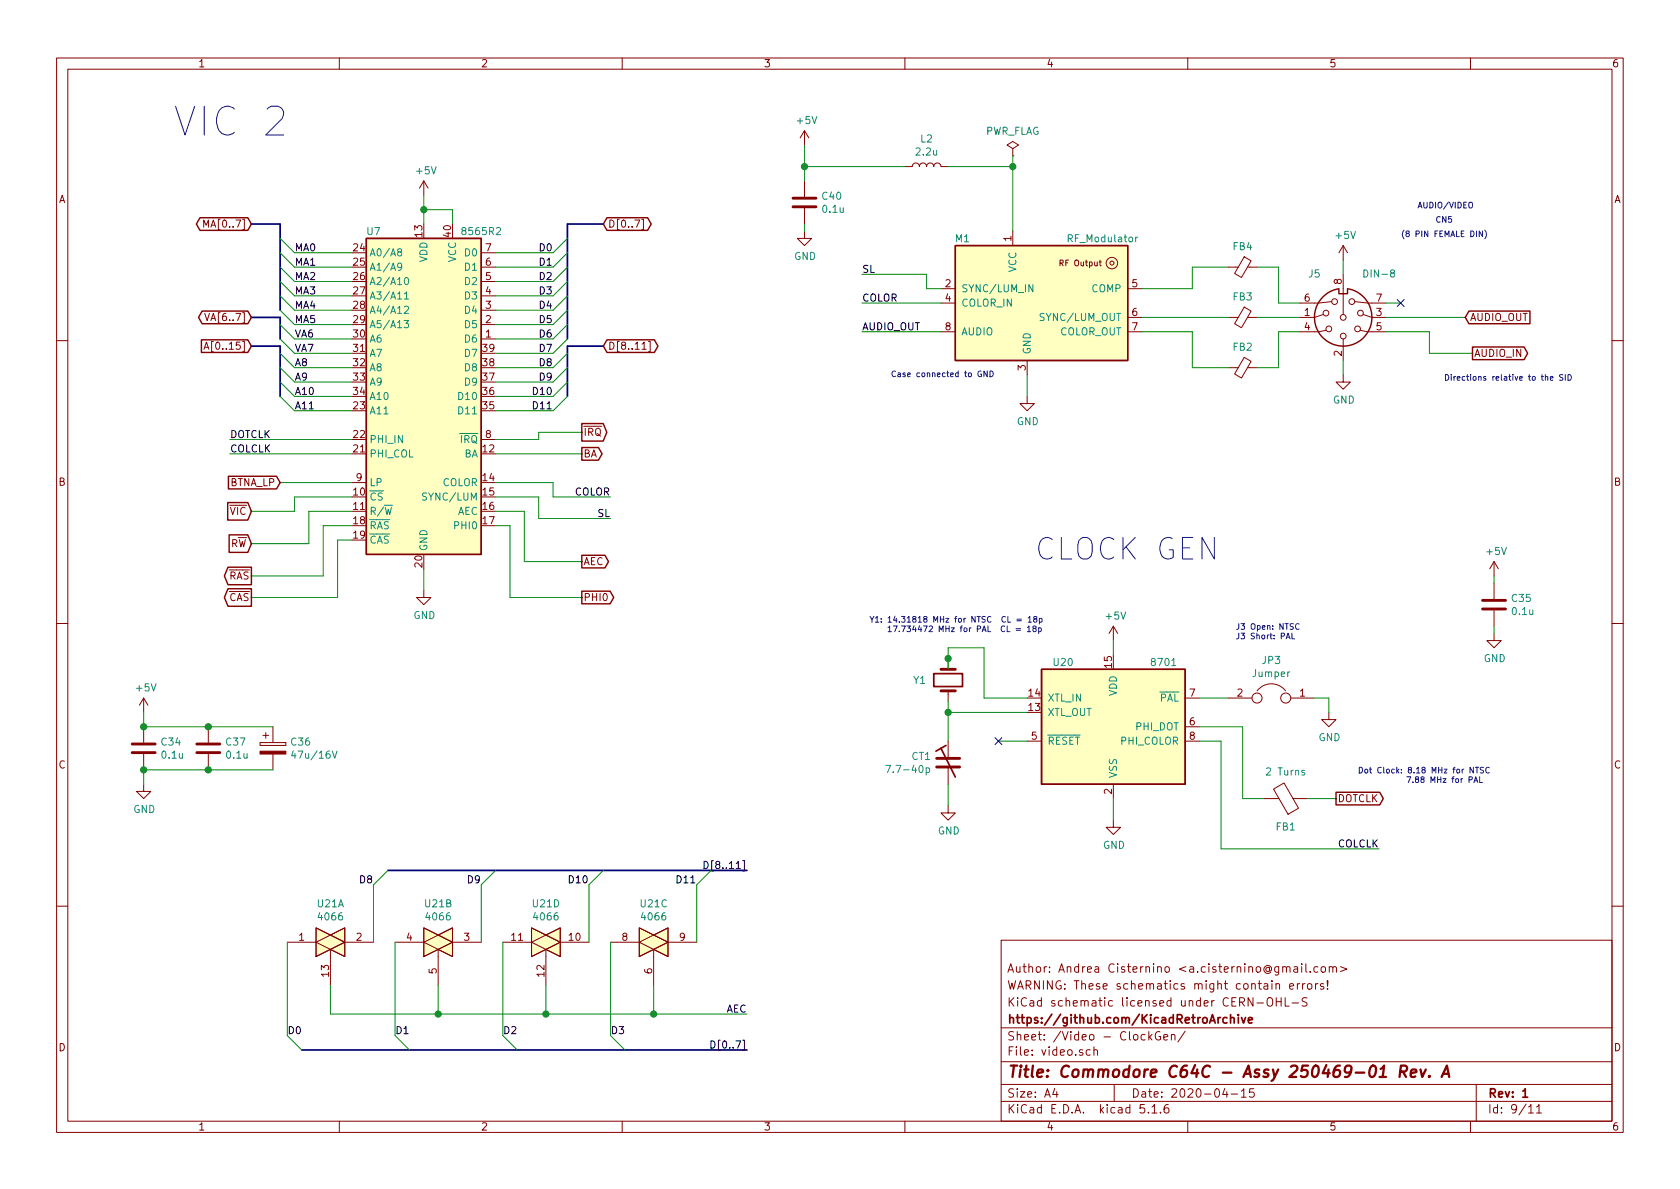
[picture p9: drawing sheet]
<svg xmlns="http://www.w3.org/2000/svg" width="297mm" height="210mm" viewBox="0 0 297 210" stroke-linecap="round" stroke-linejoin="round" font-family="sans-serif">
<g fill="none" stroke="#840000" stroke-width=".18">
<path d="M10 10.3h277v189.9h-277zM12 12.2h273v186.1h-273zM60 10.3v1.9M110 10.3v1.9M160 10.3v1.9M210 10.3v1.9M260 10.3v1.9M74.9 32l-.7 1.3M74.9 32v2.5M74.9 32l.8 1.3M113.5 38.8h.3v1.8h-.3M142.2 23.1v2.5"/>
<path d="M142.2 32v2.8M142.2 36.8v2.8M142.2 23.1l-.7 1.3M142.2 23.1l.8 1.3M160 29.5h1.3a.63 .63 0 0 1 .6-.7 .63 .63 0 0 1 .7 .7 .63 .63 0 0 1 .6-.7 .63 .63 0 0 1 .6 .7 .63 .63 0 0 1 .7-.7 .63 .63 0 0 1 .6 .7 .63 .63 0 0 1 .6-.7 .63 .63 0 0 1 .7 .7h1.2M179.1 26.3l1-.7-1-.6-1 .6 1 .7v1.3M179.1 27.6h.1M36 40.2v-1.3l.4 .9 .5-.9v1.3M36.2 55.4l.4 1.3 .4-1.3M85.1 47.2h2.5M85.1 59.9h2.5M85.1 57.4h2.5"/>
<path d="M85.1 54.9h2.5M85.1 52.3h2.5M85.1 49.8h2.5M85.1 44.7h2.5M142.2 40.9v1.3h1.3l-1.3 1.2-1.2-1.2h1.2M166.4 58.7h2.5M166.4 53.6h2.5M166.4 51h2.5M179.1 40.9v2.5M194.3 46.3h.4M194.5 46v.9l.2 .1M199.4 56.1h2.5"/>
<path d="M199.4 58.7h2.5M199.4 51h2.5M217.2 56.1h1.7M217.2 47.2h1.7M220 54.3l1.2 .7-1.7 3-1.2-.8zM220 45.4l1.2 .7-1.7 3-1.2-.7zM220.6 56.1h1.6M220.6 47.2h1.6M233.9 55.6l-1.5 .5h-2.5M234.4 58.4l-1.2 .3h-3.3M235.5 53.3l-2.3 .3h-3.3M237.5 43.4l-.8 1.3"/>
<path d="M237.5 43.4v2.6M237.5 48.5v7.1M237.5 59.9v3.8M237.5 43.4l.8 1.3M239.5 53.3l2.3 .3h3.3M240.5 58.4l1.3 .3h3.3M241 55.6l1.6 .5h2.5M10 60.2h2M36.1 61.8l.4-1.3 .4 1.3M36.2 61.4h.6M85.1 77.7h2.5M113.5 61.8h.7"/>
<path d="M114.7 60.4h.3v1.8h-.3M181.6 70.1v1.3h1.3l-1.3 1.2-1.3-1.2h1.3M181.6 63.7v2.6M217.2 65h1.7M220 63.2l1.2 .7-1.7 2.9-1.2-.7zM220.6 65h1.6M237.5 66.3v1.3h1.3l-1.3 1.2-1.3-1.2h1.3M285 60.2h2M62.2 85.3h2.6M264.2 99.3l-.8 1.3M264.2 99.3v2.5M264.2 99.3l.7 1.3"/>
<path d="M10 110.3h2M74.9 104.4v1.3h1.3l-1.3 1.2-1.2-1.2h1.2M167.6 116.5v1.9M196.8 110.7l-.7 1.3M196.8 110.7v2.6M196.8 110.7l.8 1.3M264.2 112v1.3h1.2l-1.2 1.2-1.3-1.2h1.3M264.2 103.1v2.8M264.2 107.9v2.8M285 110.3h2M25.4 138.7v1.2h1.3l-1.3 1.3-1.3-1.3h1.3M25.4 123.4v2.6"/>
<path d="M25.4 128.5v2.8M25.4 133.3v2.8M25.4 123.4l-.8 1.3M25.4 123.4l.8 1.3M36.8 128.5v2.8M36.8 133.3v2.8M46 131.3h4.5v.5h-4.5zM46.5 130h1M47 129.5v1.1M48.3 128.5v2.8M48.3 133.3v2.8M167.6 122.2v1.9"/>
<path d="M167.6 131.1v3M167.6 135.6v3.1M181.6 131.1h2.5M196.8 138.7v2.5M209.5 131.1h2.6M209.5 128.5h2.6M209.5 123.4h2.6M217.2 123.4h4.2M222.3 122.2a3.2 3.2 0 0 1 5 0M225.2 139.5l1.8-1.1 2.6 4.5-1.9 1.1zM228.2 123.4h4.2M234.9 126v1.2h1.3l-1.3 1.3-1.2-1.3h1.2"/>
<path d="M167.6 142.5v1.3h1.3l-1.3 1.2-1.2-1.2h1.2M196.8 145v1.3h1.3l-1.3 1.3-1.2-1.3h1.2M223.5 141.2h2.6M228.6 141.2h2.5M10 160.2h2M50.8 166.6h5.1M55.9 166.6l5.1-2.5v5.1zM55.9 164.1l5.1 2.5-5.1 2.6zM58.4 167.9v6.3M61 166.6h5M69.8 166.6h5.1M74.9 166.6l5.1-2.5v5.1z"/>
<path d="M74.9 164.1l5.1 2.5-5.1 2.6zM77.5 167.9v6.3M80 166.6h5.1M88.9 166.6h5.1M94 166.6l5.1-2.5v5.1zM94 164.1l5.1 2.5-5.1 2.6zM96.5 167.9v6.3M99.1 166.6h5M107.9 166.6h5.1M113 166.6l5.1-2.5v5.1zM113 164.1l5.1 2.5-5.1 2.6zM115.6 167.9v6.3"/>
<path d="M118.1 166.6h5.1M177 166.3h108v32h-108zM222.2 177.4h1.2M224.2 176.5a.5 .5 0 0 1 .6 0 .5 .5 0 0 1 .2 .4v.5a.5 .5 0 0 1-.5 .5 .5 .5 0 0 1-.5-.5v-.5zM225.6 174.1l.2-.2 .4 .1v.9M225.7 176.4v1.5M225.7 177.1h.8M226.5 176.4v1.5M227.2 176.4v1.5h.7M227.5 171.1l.2-.2 .3 .1 .1 .9M228 174.4l.7-.1v-.3l-.5-.1-.2 .2 .1 .7h.6M228.4 177.4h1.2"/>
<path d="M228.8 171h.6v.9M229.4 173.9v1M229.4 171.3l-.4 .1-.3 .2 .3 .3h.4M229.8 173.9l-.4 .2v.1M230.1 170.4v.2M230.1 170.9v1M230.3 173.9v1M230.7 173.9l-.4 .3M230.9 170.4v1.3l.2 .2M231.1 176.5l-.6-.1-.3 .3 .1 .3 .7 .4v.4a.62 .62 0 0 1-.8 0M231.2 174.1l.2-.2 .5 .2v.7l-.3 .1-.4-.1zM231.6 171.8v.1"/>
<path d="M232.6 173.9v1M233 173.9l-.4 .3M233 171l-.4-.1-.3 .3 .1 .7h.6M233.7 171.1l.2-.2 .4 .2 .1 .5-.2 .3h-.3l-.2-.1zM234 174l-.3-.1-.2 .2v.3l.5 .1v.3h-.5M234.7 174.8v.1M234.7 173.4v1M235 171.1l.1-.1a.37 .37 0 0 1 .6 .1v.8M235 170.9v1M235.7 171.1l.2-.2 .3 .1 .1 .9M237 170.9l1.2 .5-1.2 .4M285 160.2h2"/>
<path d="M60 198.3v1.9M110 198.3v1.9M160 198.3v1.9M177 194.8h108M177 191.8h108M177 187.8h108M177 181.8h108M186.5 192.5l-.4 1h1M186.8 193v1M192.8 185.7l-.5-.1-.3 .3 .1 .6 .2 .1 .5-.1M193.4 185.7h.1a.37 .37 0 0 1 .6 .1v.8M193.4 185.1v1.5"/>
<path d="M197 191.8v3M202.3 195.3h-.7l-.1 .7 .3-.1 .5 .1 .1 .2-.1 .5-.2 .1-.6-.1M203 196.7v.1M203.1 182.4v1.5M203.3 183.4l.4 .5M203.7 195.8l.4-.5v1.5M203.7 196.8h.8M203.7 182.9l-.6 .6M205.1 182.5a.73 .73 0 0 0-.9 .5 .73 .73 0 0 0 .5 .9l.5-.1v-.5h-.3M205.2 196.7v.1M205.8 183.4l.7-.1-.1-.3-.4-.1-.2 .2v.7h.6M206.6 195.3a.62 .62 0 0 0-.8 .7l.1 .7 .2 .1 .5-.1 .1-.5-.1-.2-.5-.1-.3 .3"/>
<path d="M207.1 183.1l.2-.2 .4 .1v.9M207.1 182.9v1M209.5 182.3l-1.2 2M210 198.3v1.9M216.6 192.5l-.4 1h.9M216.9 193v1M217.7 193.5h1.1M219.5 193l.4-.5v1.5M219.5 194h.8M221.7 192.5h-.7l-.1 .7 .2-.1 .5 .1 .2 .2-.1 .5-.2 .1-.6-.1M260 198.3v1.9M261 191.8v6.5"/>
<path d="M270.3 195.8l.4-.5v1.5M270.3 196.8h.8M271.7 195.8l.4-.5v1.5M271.7 196.8h.8"/>
<circle cx="196.6" cy="46.5" r="1.02"/>
<circle cx="196.6" cy="46.5" r=".36"/>
<circle cx="234.4" cy="55.4" r=".51"/>
<circle cx="235" cy="58.2" r=".51"/>
<circle cx="236" cy="53.3" r=".51"/>
<circle cx="237.5" cy="59.4" r=".51"/>
<circle cx="237.5" cy="56.1" r=".51"/>
<circle cx="239" cy="53.3" r=".51"/>
<circle cx="240" cy="58.2" r=".51"/>
<circle cx="240.5" cy="55.4" r=".51"/>
<circle cx="222.2" cy="123.4" r=".89"/>
<circle cx="227.3" cy="123.4" r=".89"/>
</g>
<path d="M165.1 119.1h5.1v2.3h-5.1zM166.4 132.3l2.5 5.1M167.3 131.8l-1.8 1M217.6 179.4v1.5M218.9 179.4v.2M218.9 179.9v1M219.5 179.9l.4 1 .3-1M216.9 180l-.4-.1-.3 .3 .2 .6h.5M217.6 180.1l.2-.2 .4 .1v.9M220.7 180.4l.7-.1v-.3l-.5-.1-.2 .2 .1 .7h.6M269.2 193l.5-.5v1.5M269.2 194h.9" fill="none" stroke="#840000" stroke-width=".3"/>
<path d="M243.9 190.4h1.2M244.1 189l.6-.6-.2 2M247.6 189.5h.7a.56 .56 0 0 0 .5-.5 .56 .56 0 0 0-.3-.6h-.8l-.3 2M248.1 189.5l.5 .9M249.5 189.8l.9-.2v-.4l-.6-.1-.3 .3v.9l.2 .1 .5-.1M251.2 189.1l.3 1.3 .6-1.3M252.7 190.3v.1l-.1-.1h.1v.1M254.9 190.4l.9-2 .4 2M255.2 189.9h.9" fill="none" stroke="#840000" stroke-width=".41"/>
<path d="M140.2 36.6h4.1M140.2 35h4.1M166.4 118.4h2.5M262.1 107.7h4.1M262.1 106.2h4.1M23.4 133.1h4M23.4 131.6h4M34.8 133.1h4.1M34.8 131.6h4.1M165.6 135.6h4.1M165.6 134.1h4.1M166.4 122.2h2.5" fill="none" stroke="#840000" stroke-width=".51"/>
<g fill="none" stroke="#008484" stroke-width=".18">
<path d="M70.5 44.5l-.1-.1v-.3l.1-.1 .4 .1 .1 .3-.6 .2-.1 .2v.2l.2 .3 .4-.1 .1-.2v-.4l-.2-.1M71 47.1l-.2 .2h-.3l-.2-.2 .1-.4 .1-.2h.3l.2 .3a.97 .97 0 0 1-.2 .9l-.4 .1M71.5 56.7h.7l-.4 .5 .4 .1v.5l-.2 .2-.5-.2M71.5 52l.4-.4v1.3M71.5 54.3l.5-.2 .2 .2v.2v.2l-.7 .7h.7M71.5 52.9h.7M71.6 49.2l.2-.1a.67 .67 0 0 1 .5 .6 .67 .67 0 0 1-.5 .6l-.3-.4zM182.6 50.3v1.3l-.7-1.3v1.3M184.6 55.5l-.5-.1-.2 .1v.4l.6 .3 .1 .3-.2 .2-.5-.1M201.2 41.9l-.4 .3M67.9 89.4h1.5M75.4 87.2h-.5l-.1 .1v.3l.5 .3 .1 .3-.2 .2h-.5"/>
<path d="M51.8 132.8l-.2 .8h.7M58.8 132.8l.4 1.3 .4-1.3M156.6 135.4h.9l-.6 1.2M163.8 135.8h.3l.3 .2-.2 .6h-.4M230.6 136.3l-.2-.1-.3 .2 .1 .2 .4 .1v.3h-.5"/>
</g>
<g fill="#ffffc2" stroke="#ffffc2" stroke-width=".18">
<path d="M184.1 118.4h25.4v20.3h-25.4z"/>
<path d="M55.9 166.6l5.1-2.5v5.1z"/>
<path d="M55.9 164.1l5.1 2.5-5.1 2.6z"/>
<path d="M74.9 166.6l5.1-2.5v5.1z"/>
<path d="M74.9 164.1l5.1 2.5-5.1 2.6z"/>
<path d="M113 166.6l5.1-2.5v5.1z"/>
<path d="M113 164.1l5.1 2.5-5.1 2.6z"/>
<path d="M94 166.6l5.1-2.5v5.1z"/>
<path d="M94 164.1l5.1 2.5-5.1 2.6z"/>
<path d="M64.8 42.2h20.3v55.8h-20.3z"/>
<path d="M168.9 43.4h30.5v20.3h-30.5z"/>
</g>
<g fill="none" stroke="#840000" stroke-width=".25">
<path d="M35.4 38.5h8.4l.6 1.1-.6 1.1h-8.4l-.7-1.1zM107.3 38.5h7.2l.6 1.1-.6 1.1h-7.2l-.6-1.1zM35.7 55h8.1l.6 1.1-.6 1.1h-8.1l-.6-1.1zM64.8 42.2h20.3v55.8h-20.3zM168.9 43.4h30.5v20.3h-30.5zM236.7 51a5.1 5.1 0 0 0-3.5 7.9 5.1 5.1 0 0 0 8.6 0 5.1 5.1 0 0 0-3.5-7.9M236.7 51.2v.7h1.6v-.7M259.7 55h10.8v2.2h-10.8l-.6-1.1zM35.6 60.1h8.2l.6 1.1-.6 1.1h-8.2zM102.9 74.9h3.8l.6 1.5-.6 1.6h-3.8zM102.9 79.1h2.9l.7 1.2-.7 1.1h-2.9zM107.3 60.1h8.4l.6 1.1-.6 1.1h-8.4l-.6-1.1z"/>
<path d="M260.3 61.4h9.2l.6 1.1-.6 1.1h-9.2zM40.3 88.9h3.5l.6 1.5-.6 1.6h-3.5zM40.4 84.2h8.5l.6 1.1-.6 1.2h-8.5zM40.5 94.6h3.3l.6 1.5-.6 1.6h-3.3zM102.9 98.2h4.1l.6 1.1-.6 1.1h-4.1zM40.3 100.3h4.1v3.1h-4.1l-.6-1.6zM40.3 104.1h4.1v3.1h-4.1l-.6-1.5zM102.9 104.5h5l.6 1.2-.6 1.1h-5zM184.1 118.4h25.4v20.3h-25.4zM236.2 140.1h7.7l.7 1.1-.7 1.1h-7.7z"/>
</g>
<path d="M46 132.8h4.5v.5h-4.5z" fill="#840000" stroke="#840000" stroke-width=".18"/>
<path d="M44.4 39.6h5.1v15.3M106.7 39.6h-6.4v20.3M44.4 56.1h5.1v3.8M44.4 61.2h5.1v8.9M106.7 61.2h-6.4v8.9M68.6 153.9h63.5M53.3 185.7h78.8" fill="none" stroke="#000084" stroke-width=".3"/>
<g fill="none" stroke="#008400" stroke-width=".18">
<path d="M74.9 34.5v5.1M74.9 37.1h5.1v2.5M142.2 25.6v6.4M142.2 39.6v1.3M142.2 29.5h17.8M167.6 29.5h11.5M179.1 27.6v13.3M49.5 44.7l2.6 2.5h10.1M49.5 59.9l2.6 2.6h10.1M49.5 57.4l2.6 2.5h10.1M49.5 42.2l2.6 2.5h10.1M49.5 47.2l2.6 2.6h10.1"/>
<path d="M49.5 49.8l2.6 2.5h10.1M49.5 52.3l2.6 2.6h10.1M49.5 54.9l2.6 2.5h10.1M100.3 44.7l-2.5 2.5h-10.2M100.3 59.9l-2.5 2.6h-10.2M100.3 57.4l-2.5 2.5h-10.2M100.3 42.2l-2.5 2.5h-10.2M100.3 47.2l-2.5 2.6h-10.2M100.3 49.8l-2.5 2.5h-10.2M100.3 52.3l-2.5 2.6h-10.2M100.3 54.9l-2.5 2.5h-10.2M152.4 48.5h11.4v2.5h2.6"/>
<path d="M152.4 53.6h14M152.4 58.7h14M201.9 56.1h15.3M201.9 58.7h8.9v6.3h6.4M217.2 47.2h-6.4v3.8h-8.9M222.2 47.2h3.9v6.4h3.8M222.2 56.1h7.7M229.9 58.7h-3.8v6.3h-3.9M237.5 46v2.5M245.1 53.6h2.5M245.1 56.1h14M245.1 58.7h7.6v3.8h7.6"/>
<path d="M40.6 77.7h21.6M49.5 62.5l2.6 2.5h10.1M49.5 70.1l2.6 2.5h10.1M49.5 65l2.6 2.6h10.1M49.5 67.6l2.6 2.5h10.1M100.3 62.5l-2.5 2.5h-10.2M100.3 70.1l-2.5 2.5h-10.2M100.3 65l-2.5 2.6h-10.2M100.3 67.6l-2.5 2.5h-10.2M102.9 76.4h-7.7v1.3h-7.6M181.6 66.3v3.8M237.5 63.7v2.6"/>
<path d="M40.6 80.3h21.6M49.5 85.3h12.7M62.2 95.5h-2.5v10.2h-15.3M62.2 87.9h-10.1v2.5h-7.7M62.2 90.4h-7.6v5.7h-10.2M62.2 93h-5.1v8.8h-12.7M87.6 85.3h10.2v2.6h10.1M87.6 90.4h5.1v8.9h10.2M87.6 93h2.6v12.7h12.7M87.6 87.9h7.6v3.8h12.7M87.6 80.3h15.3M74.9 100.6v3.8"/>
<path d="M167.6 118.4v-3.9h6.4v8.9h7.6M196.8 113.3v2.5M264.2 101.8v1.3M264.2 110.7v1.3M25.4 126v2.5h22.9M48.3 136.1h-22.9v2.6M167.6 124.1v7M167.6 138.7v3.8M167.6 126h14M176.5 131.1h5.1M212.1 131.1h3.8v19h27.9M212.1 128.5h7.6v12.7h3.8"/>
<path d="M212.1 123.4h5.1M232.4 123.4h2.5v2.6M68.6 153.9l-2.6 2.6v10.1M87.6 153.9l-2.5 2.6v10.1M106.7 153.9l-2.6 2.6v10.1M125.7 153.9l-2.5 2.6v10.1M196.8 141.2v3.8M231.1 141.2h5.1M50.8 166.6v16.5l2.5 2.6M58.4 174.2v5.1h73.7M69.8 166.6v16.5l2.6 2.6M77.5 174.2v5.1"/>
<path d="M88.9 166.6v16.5l2.5 2.6M96.5 174.2v5.1M107.9 166.6v16.5l2.6 2.6M115.6 174.2v5.1"/>
</g>
<path d="M124.5 152.3a.64 .64 0 0 1 .7 .7 .64 .64 0 0 1-.7 .6zM125.7 184.1a.64 .64 0 0 1 .7 .6 .64 .64 0 0 1-.7 .6z" fill="none" stroke="#000" stroke-width=".18"/>
<g fill="none" stroke="#0000c2" stroke-width=".18">
<path d="M259.7 35.9l.2-.1 .4 .1v.5l-.1 .3-.3 .1-.2-.2zM262.1 40.8v1.1l-.6-1.1v1.1M262.5 40.7a1.13 1.13 0 0 1 0 1.5M158.3 65.7a.46 .46 0 0 0-.6 .4 .46 .46 0 0 0 .6 .4M158.8 66h.4v.6M159.2 66.2l-.5 .2 .2 .2h.3M175 65.6a.51 .51 0 0 1 .6 .5 .51 .51 0 0 1-.6 .5zM273.2 66.7l.4-.1 .1 .7M274.1 66.9l.5-.1-.1-.2h-.3l-.1 .1v.5h.4M276.3 66.3h-.5a.42 .42 0 0 0 .5 .5l-.1 .4h-.5M276.8 66.2v1.1M277.2 66.2a.51 .51 0 0 1 .6 .5 .51 .51 0 0 1-.6 .6z"/>
<path d="M177.6 110.8a.47 .47 0 0 0-.6 .4 .47 .47 0 0 0 .6 .5v-.1M178.1 110.7v1h.5M178.2 109v1h.5M179.7 111.2h.7M179.7 111.4h.7M179.8 109.5h.8M179.8 109.8h.8M181.7 111l.2-.3v1M181.7 111.7h.5M181.8 109.3l.3-.3v1M181.8 110h.6M182.8 111.1l-.2-.2 .1-.1h.5v.2l-.6 .3 .2 .4h.2l.2-.2v-.2l-.2-.2"/>
<path d="M183 109.4l-.2-.2v-.1h.5l-.1 .3-.4 .2v.3l.2 .1h.2l.1-.2-.1-.4M183.6 111.1l.3-.1 .2 .2-.1 .5h-.4M183.6 111v1M183.8 109.4l.3-.1 .2 .2-.1 .5h-.4M183.8 109.3v1.1M227.4 113l.3-1 .4 1M227.5 112.7h.5M228.4 112v1h.5M229.7 110.4a.46 .46 0 0 0-.6 .4 .46 .46 0 0 0 .6 .4M256.7 137.7h.4M257.1 137.4l-.3 .1v.9M257.4 137.8l.2-.1 .3 .1-.1 .5h-.4z"/>
<path d="M258.3 137.7v.7M258.6 137.7l-.3 .2M259.7 137.9l.5-.1 .1-.4h-.6v1M260.5 135.7v1l-.6-1v1M260.6 138.4l.3-1 .4 1M260.7 138.1h.5M260.9 135.7h.5M261.1 135.7v1M261.6 137.4v1h.5M262.3 135.7l-.5 .1a.42 .42 0 0 0 .5 .5l-.1 .3h-.5M263.3 135.8a.46 .46 0 0 0-.6 .4 .46 .46 0 0 0 .6 .4"/>
</g>
<g fill="#008400" stroke="#008400" stroke-width=".25">
<circle cx="142.2" cy="29.5" r=".51"/>
<circle cx="77.5" cy="179.3" r=".51"/>
<circle cx="74.9" cy="37.1" r=".51"/>
<circle cx="96.5" cy="179.3" r=".51"/>
<circle cx="115.6" cy="179.3" r=".51"/>
<circle cx="25.4" cy="128.5" r=".51"/>
<circle cx="36.8" cy="128.5" r=".51"/>
<circle cx="167.6" cy="126" r=".51"/>
<circle cx="179.1" cy="29.5" r=".51"/>
<circle cx="25.4" cy="136.1" r=".51"/>
<circle cx="36.8" cy="136.1" r=".51"/>
<circle cx="167.6" cy="116.5" r=".51"/>
</g>
<path d="M247 53l1.3 1.2M248.3 53l-1.3 1.2M175.9 130.4l1.2 1.3M177.1 130.4l-1.2 1.3" fill="none" stroke="#000084" stroke-width=".18"/>
<text font-size="7.1" fill="#0000c2" x="30.5" y="24.1">VIC 2</text>
<text font-size="5.3" fill="#0000c2" x="182.9" y="99.1">CLOCK GEN</text>
<text font-size="2.8" fill="#840000" x="178" y="190.5">Title: Commodore C64C - Assy 250469-01 Rev. A</text>
<g font-size="2.1" fill="#840000">
<text x="178" y="172">Author: Andrea Cisternino &lt;a.cisternino@gmail.com&gt;</text>
<text x="178" y="178">KiCad schematic licensed under CERN-OHL-S</text>
<text x="178" y="175">WARNING: These schematics might contain errors!</text>
<text x="178" y="184">Sheet: /Video - ClockGen/</text>
<text x="178" y="181">https://github.com/KicadRetroArchive</text>
<text x="178" y="186.7">File: video.sch</text>
<text x="178" y="196.9">KiCad E.D.A. kicad 5.1.6</text>
<text x="178" y="194.1">Size: A4</text>
<text x="200" y="194.1">Date: 2020-04-15</text>
<text x="263" y="194.1">Rev: 1</text>
<text x="263" y="196.9">Id: 9/11</text>
</g>
<g font-size="1.8" fill="#840000">
<text x="35" y="11.9">1</text>
<text x="85" y="11.9">2</text>
<text x="135" y="11.9">3</text>
<text x="185" y="11.9">4</text>
<text x="235" y="11.9">5</text>
<text x="285" y="11.9">6</text>
<text x="10.4" y="35.9">A</text>
<text x="285.4" y="35.9">A</text>
<text x="36.8" y="40.3">MA[0..7]</text>
<text x="74.7" y="41.9" transform="rotate(-90 74.7 41.9)">13</text>
<text x="79.8" y="41.9" transform="rotate(-90 79.8 41.9)">40</text>
<text x="107.5" y="40.3">D[0..7]</text>
<text x="62.5" y="44.4">24</text>
<text x="62.5" y="47">25</text>
<text x="85.9" y="47">6</text>
<text x="85.9" y="44.4">7</text>
<text x="178.8" y="42.6" transform="rotate(-90 178.8 42.6)">1</text>
<text x="62.5" y="49.5">26</text>
<text x="62.5" y="52.1">27</text>
<text x="85.9" y="52.1">4</text>
<text x="85.9" y="49.5">5</text>
<text x="167.2" y="50.8">2</text>
<text x="167.2" y="53.3">4</text>
<text x="200.2" y="50.8">5</text>
<text x="230.7" y="53.3">6</text>
<text x="237.2" y="50.3" transform="rotate(-90 237.2 50.3)">8</text>
<text x="243.4" y="53.3">7</text>
<text x="37.1" y="56.8">VA[6..7]</text>
<text x="62.5" y="54.6">28</text>
<text x="62.5" y="57.1">29</text>
<text x="62.5" y="59.7">30</text>
<text x="85.9" y="59.7">1</text>
<text x="85.9" y="57.1">2</text>
<text x="85.9" y="54.6">3</text>
<text x="167.2" y="58.4">8</text>
<text x="200.2" y="55.9">6</text>
<text x="200.2" y="58.4">7</text>
<text x="230.7" y="55.9">1</text>
<text x="230.7" y="58.4">4</text>
<text x="243.4" y="55.9">3</text>
<text x="243.4" y="58.4">5</text>
<text x="259.9" y="56.8">AUDIO_OUT</text>
<text x="37.3" y="61.8">A[0..15]</text>
<text x="62.5" y="62.2">31</text>
<text x="62.5" y="64.8">32</text>
<text x="85.4" y="64.8">38</text>
<text x="85.4" y="62.2">39</text>
<text x="107.5" y="61.8">D[8..11]</text>
<text x="181.4" y="65.5" transform="rotate(-90 181.4 65.5)">3</text>
<text x="237.2" y="63" transform="rotate(-90 237.2 63)">2</text>
<text x="260.6" y="63.1">AUDIO_IN</text>
<text x="62.5" y="67.3">33</text>
<text x="62.5" y="69.8">34</text>
<text x="85.4" y="69.8">36</text>
<text x="85.4" y="67.3">37</text>
<text x="62.5" y="77.5">22</text>
<text x="62.5" y="72.4">23</text>
<text x="85.4" y="72.4">35</text>
<text x="85.9" y="77.5">8</text>
<text x="103.1" y="77.1">IRQ</text>
<text x="62.5" y="80">21</text>
<text x="85.4" y="80">12</text>
<text x="103.1" y="80.9">BA</text>
<text x="10.4" y="85.9">B</text>
<text x="40.6" y="86">BTNA_LP</text>
<text x="62.5" y="87.6">10</text>
<text x="63" y="85.1">9</text>
<text x="85.4" y="85.1">14</text>
<text x="85.4" y="87.6">15</text>
<text x="285.4" y="85.9">B</text>
<text x="40.7" y="91.1">VIC</text>
<text x="62.5" y="90.2">11</text>
<text x="62.5" y="92.7">18</text>
<text x="62.5" y="95.2">19</text>
<text x="85.4" y="90.2">16</text>
<text x="85.4" y="92.7">17</text>
<text x="40.7" y="96.8">RW</text>
<text x="74.7" y="100.3" transform="rotate(-90 74.7 100.3)">20</text>
<text x="103.1" y="99.9">AEC</text>
<text x="40.5" y="102.5">RAS</text>
<text x="40.5" y="106.3">CAS</text>
<text x="103.1" y="106.3">PHI0</text>
<text x="196.6" y="118.1" transform="rotate(-90 196.6 118.1)">15</text>
<text x="181.9" y="125.7">13</text>
<text x="181.9" y="123.2">14</text>
<text x="210.3" y="123.2">7</text>
<text x="218.8" y="123.2">2</text>
<text x="229.8" y="123.2">1</text>
<text x="182.4" y="130.8">5</text>
<text x="210.3" y="128.3">6</text>
<text x="210.3" y="130.8">8</text>
<text x="10.4" y="135.9">C</text>
<text x="285.4" y="135.9">C</text>
<text x="196.6" y="140.4" transform="rotate(-90 196.6 140.4)">2</text>
<text x="236.5" y="141.9">DOTCLK</text>
<text x="52.9" y="166.4">1</text>
<text x="63" y="166.4">2</text>
<text x="71.9" y="166.4">4</text>
<text x="82.1" y="166.4">3</text>
<text x="90.5" y="166.4">11</text>
<text x="100.6" y="166.4">10</text>
<text x="110" y="166.4">8</text>
<text x="120.2" y="166.4">9</text>
<text x="58.2" y="172.7" transform="rotate(-90 58.2 172.7)">13</text>
<text x="77.2" y="172.2" transform="rotate(-90 77.2 172.2)">5</text>
<text x="96.3" y="172.7" transform="rotate(-90 96.3 172.7)">12</text>
<text x="115.3" y="172.2" transform="rotate(-90 115.3 172.2)">6</text>
<text x="10.4" y="185.9">D</text>
<text x="285.4" y="185.9">D</text>
<text x="35" y="199.9">1</text>
<text x="85" y="199.9">2</text>
<text x="135" y="199.9">3</text>
<text x="185" y="199.9">4</text>
<text x="235" y="199.9">5</text>
<text x="285" y="199.9">6</text>
</g>
<g font-size="1.8" fill="#008484">
<text x="141" y="21.9">+5V</text>
<text x="174.1" y="23.8">PWR_FLAG</text>
<text x="162.1" y="27.5">2.2u</text>
<text x="162.8" y="25.2">L2</text>
<text x="73.7" y="30.8">+5V</text>
<text x="145.4" y="35.3">C40</text>
<text x="64.9" y="41.6">U7</text>
<text x="82" y="41.6">8565R2</text>
<text x="145.6" y="37.6">0.1u</text>
<text x="65.3" y="45.3">A0/A8</text>
<text x="65.3" y="47.9">A1/A9</text>
<text x="75.6" y="46.4" transform="rotate(-90 75.6 46.4)">VDD</text>
<text x="80.6" y="46.4" transform="rotate(-90 80.6 46.4)">VCC</text>
<text x="82.3" y="47.9">D1</text>
<text x="82.3" y="45.3">D0</text>
<text x="140.4" y="46">GND</text>
<text x="169" y="42.8">M1</text>
<text x="189" y="42.8">RF_Modulator</text>
<text x="218" y="44.2">FB4</text>
<text x="236.3" y="42.3">+5V</text>
<text x="65.3" y="50.4">A2/A10</text>
<text x="65.3" y="53">A3/A11</text>
<text x="82.3" y="53">D3</text>
<text x="82.3" y="50.4">D2</text>
<text x="169.9" y="51.7">SYNC/LUM_IN</text>
<text x="179.7" y="48.2" transform="rotate(-90 179.7 48.2)">VCC</text>
<text x="193.1" y="51.7">COMP</text>
<text x="218" y="53.1">FB3</text>
<text x="231.4" y="49.1">J5</text>
<text x="241.5" y="49.1">DIN-8</text>
<text x="65.3" y="55.5">A4/A12</text>
<text x="65.3" y="58">A5/A13</text>
<text x="82.3" y="58">D5</text>
<text x="82.3" y="55.5">D4</text>
<text x="169.9" y="54.2">COLOR_IN</text>
<text x="169.9" y="59.3">AUDIO</text>
<text x="184.4" y="56.8">SYNC/LUM_OUT</text>
<text x="187.3" y="59.3">COLOR_OUT</text>
<text x="65.3" y="60.6">A6</text>
<text x="65.3" y="63.1">A7</text>
<text x="65.3" y="65.7">A8</text>
<text x="82.3" y="60.6">D6</text>
<text x="82.3" y="65.7">D8</text>
<text x="82.3" y="63.1">D7</text>
<text x="182.2" y="62.7" transform="rotate(-90 182.2 62.7)">GND</text>
<text x="218" y="62">FB2</text>
<text x="65.3" y="68.2">A9</text>
<text x="65.3" y="70.7">A10</text>
<text x="81.3" y="70.7">D10</text>
<text x="82.3" y="68.2">D9</text>
<text x="235.7" y="71.4">GND</text>
<text x="65.3" y="73.3">A11</text>
<text x="81.3" y="73.3">D11</text>
<text x="179.8" y="75.2">GND</text>
<text x="65.3" y="80.9">PHI_COL</text>
<text x="65.3" y="78.4">PHI_IN</text>
<text x="81.4" y="78.4">IRQ</text>
<text x="82" y="80.9">BA</text>
<text x="65.3" y="88.5">CS</text>
<text x="65.3" y="86">LP</text>
<text x="75.3" y="88.5">SYNC/LUM</text>
<text x="78.2" y="86">COLOR</text>
<text x="65.3" y="91.1">R/W</text>
<text x="65.3" y="93.6">RAS</text>
<text x="80.6" y="93.6">PHI0</text>
<text x="80.8" y="91.1">AEC</text>
<text x="65.3" y="96.1">CAS</text>
<text x="75.6" y="97.5" transform="rotate(-90 75.6 97.5)">GND</text>
<text x="262.9" y="98.1">+5V</text>
<text x="267.4" y="106.4">C35</text>
<text x="73.1" y="109.5">GND</text>
<text x="195.6" y="109.6">+5V</text>
<text x="267.5" y="108.8">0.1u</text>
<text x="186.3" y="117.8">U20</text>
<text x="203.8" y="117.8">8701</text>
<text x="221.6" y="119.7">Jumper</text>
<text x="223.2" y="117.4">JP3</text>
<text x="262.3" y="117.1">GND</text>
<text x="24.2" y="122.3">+5V</text>
<text x="161.5" y="120.9">Y1</text>
<text x="185.2" y="124.1">XTL_IN</text>
<text x="197.5" y="123.1" transform="rotate(-90 197.5 123.1)">VDD</text>
<text x="205" y="124.1">PAL</text>
<text x="28.6" y="131.8">C34</text>
<text x="40" y="131.8">C37</text>
<text x="51.5" y="131.8">C36</text>
<text x="185.2" y="126.6">XTL_OUT</text>
<text x="185.2" y="131.7">RESET</text>
<text x="198.2" y="131.7">PHI_COLOR</text>
<text x="200.9" y="129.2">PHI_DOT</text>
<text x="233.1" y="131.1">GND</text>
<text x="28.7" y="134.2">0.1u</text>
<text x="40.2" y="134.2">0.1u</text>
<text x="52.2" y="134.2">47u/16V</text>
<text x="157.5" y="136.7">7.7-40p</text>
<text x="161.2" y="134.4">CT1</text>
<text x="197.5" y="137.7" transform="rotate(-90 197.5 137.7)">VSS</text>
<text x="224.1" y="137.1">2 Turns</text>
<text x="23.6" y="143.8">GND</text>
<text x="165.8" y="147.6">GND</text>
<text x="225.7" y="146.9">FB1</text>
<text x="195" y="150.1">GND</text>
<text x="56.2" y="160.4">U21A</text>
<text x="75.2" y="160.4">U21B</text>
<text x="94.3" y="160.4">U21D</text>
<text x="113.3" y="160.4">U21C</text>
<text x="56.5" y="162.8">4066</text>
<text x="75.5" y="162.8">4066</text>
<text x="94.6" y="162.8">4066</text>
<text x="113.6" y="162.8">4066</text>
</g>
<g font-size="1.8">
<text x="52.1" y="44.4">MA0</text>
<text x="52.1" y="47">MA1</text>
<text x="95.5" y="44.4">D0</text>
<text x="95.5" y="47">D1</text>
<text x="52.1" y="49.5">MA2</text>
<text x="52.1" y="52.1">MA3</text>
<text x="95.5" y="49.5">D2</text>
<text x="95.5" y="52.1">D3</text>
<text x="152.4" y="53.3">COLOR</text>
<text x="152.4" y="48.3">SL</text>
<text x="52.1" y="59.7">VA6</text>
<text x="52.1" y="54.6">MA4</text>
<text x="52.1" y="57.1">MA5</text>
<text x="95.5" y="54.6">D4</text>
<text x="95.5" y="57.1">D5</text>
<text x="95.5" y="59.7">D6</text>
<text x="152.4" y="58.4">AUDIO_OUT</text>
<text x="52.1" y="62.2">VA7</text>
<text x="52.1" y="64.8">A8</text>
<text x="95.5" y="62.2">D7</text>
<text x="95.5" y="64.8">D8</text>
<text x="52.1" y="67.3">A9</text>
<text x="52.1" y="69.8">A10</text>
<text x="94.5" y="69.8">D10</text>
<text x="95.5" y="67.3">D9</text>
<text x="40.6" y="77.5">DOTCLK</text>
<text x="52.1" y="72.4">A11</text>
<text x="94.5" y="72.4">D11</text>
<text x="40.6" y="80">COLCLK</text>
<text x="101.6" y="87.6">COLOR</text>
<text x="105.7" y="91.4">SL</text>
<text x="236.5" y="149.9">COLCLK</text>
<text x="125.7" y="153.7">D[8..11]</text>
<text x="63.8" y="156.2">D8</text>
<text x="82.8" y="156.2">D9</text>
<text x="100.9" y="156.2">D10</text>
<text x="119.9" y="156.2">D11</text>
<text x="128.3" y="179.1">AEC</text>
<text x="50.8" y="182.9">D0</text>
<text x="69.8" y="182.9">D1</text>
<text x="88.9" y="182.9">D2</text>
<text x="107.9" y="182.9">D3</text>
<text x="126.7" y="185.4">D[0..7]</text>
</g>
<g font-size="1.4" fill="#0000c2">
<text x="247.6" y="41.9">(8 PIN FEMALE DIN)</text>
<text x="250.6" y="36.8">AUDIO/VIDEO</text>
<text x="253.7" y="39.4">CN5</text>
<text x="159.8" y="66.7">Case connected to GND</text>
<text x="255.3" y="67.3">Directions relative to the SID</text>
<text x="153.7" y="110.1">Y1: 14.31818 MHz for NTSC CL = 18p</text>
<text x="155.2" y="111.8">17.734472 MHz for PAL CL = 18p</text>
<text x="218.4" y="111.3">J3 Open: NTSC</text>
<text x="218.4" y="113">J3 Short: PAL</text>
<text x="240" y="136.7">Dot Clock: 8.18 MHz for NTSC</text>
<text x="244.4" y="138.4">7.88 MHz for PAL</text>
</g>
<text font-size="1.4" fill="#840000" x="187.6" y="47.1">RF Output</text>
</svg>
